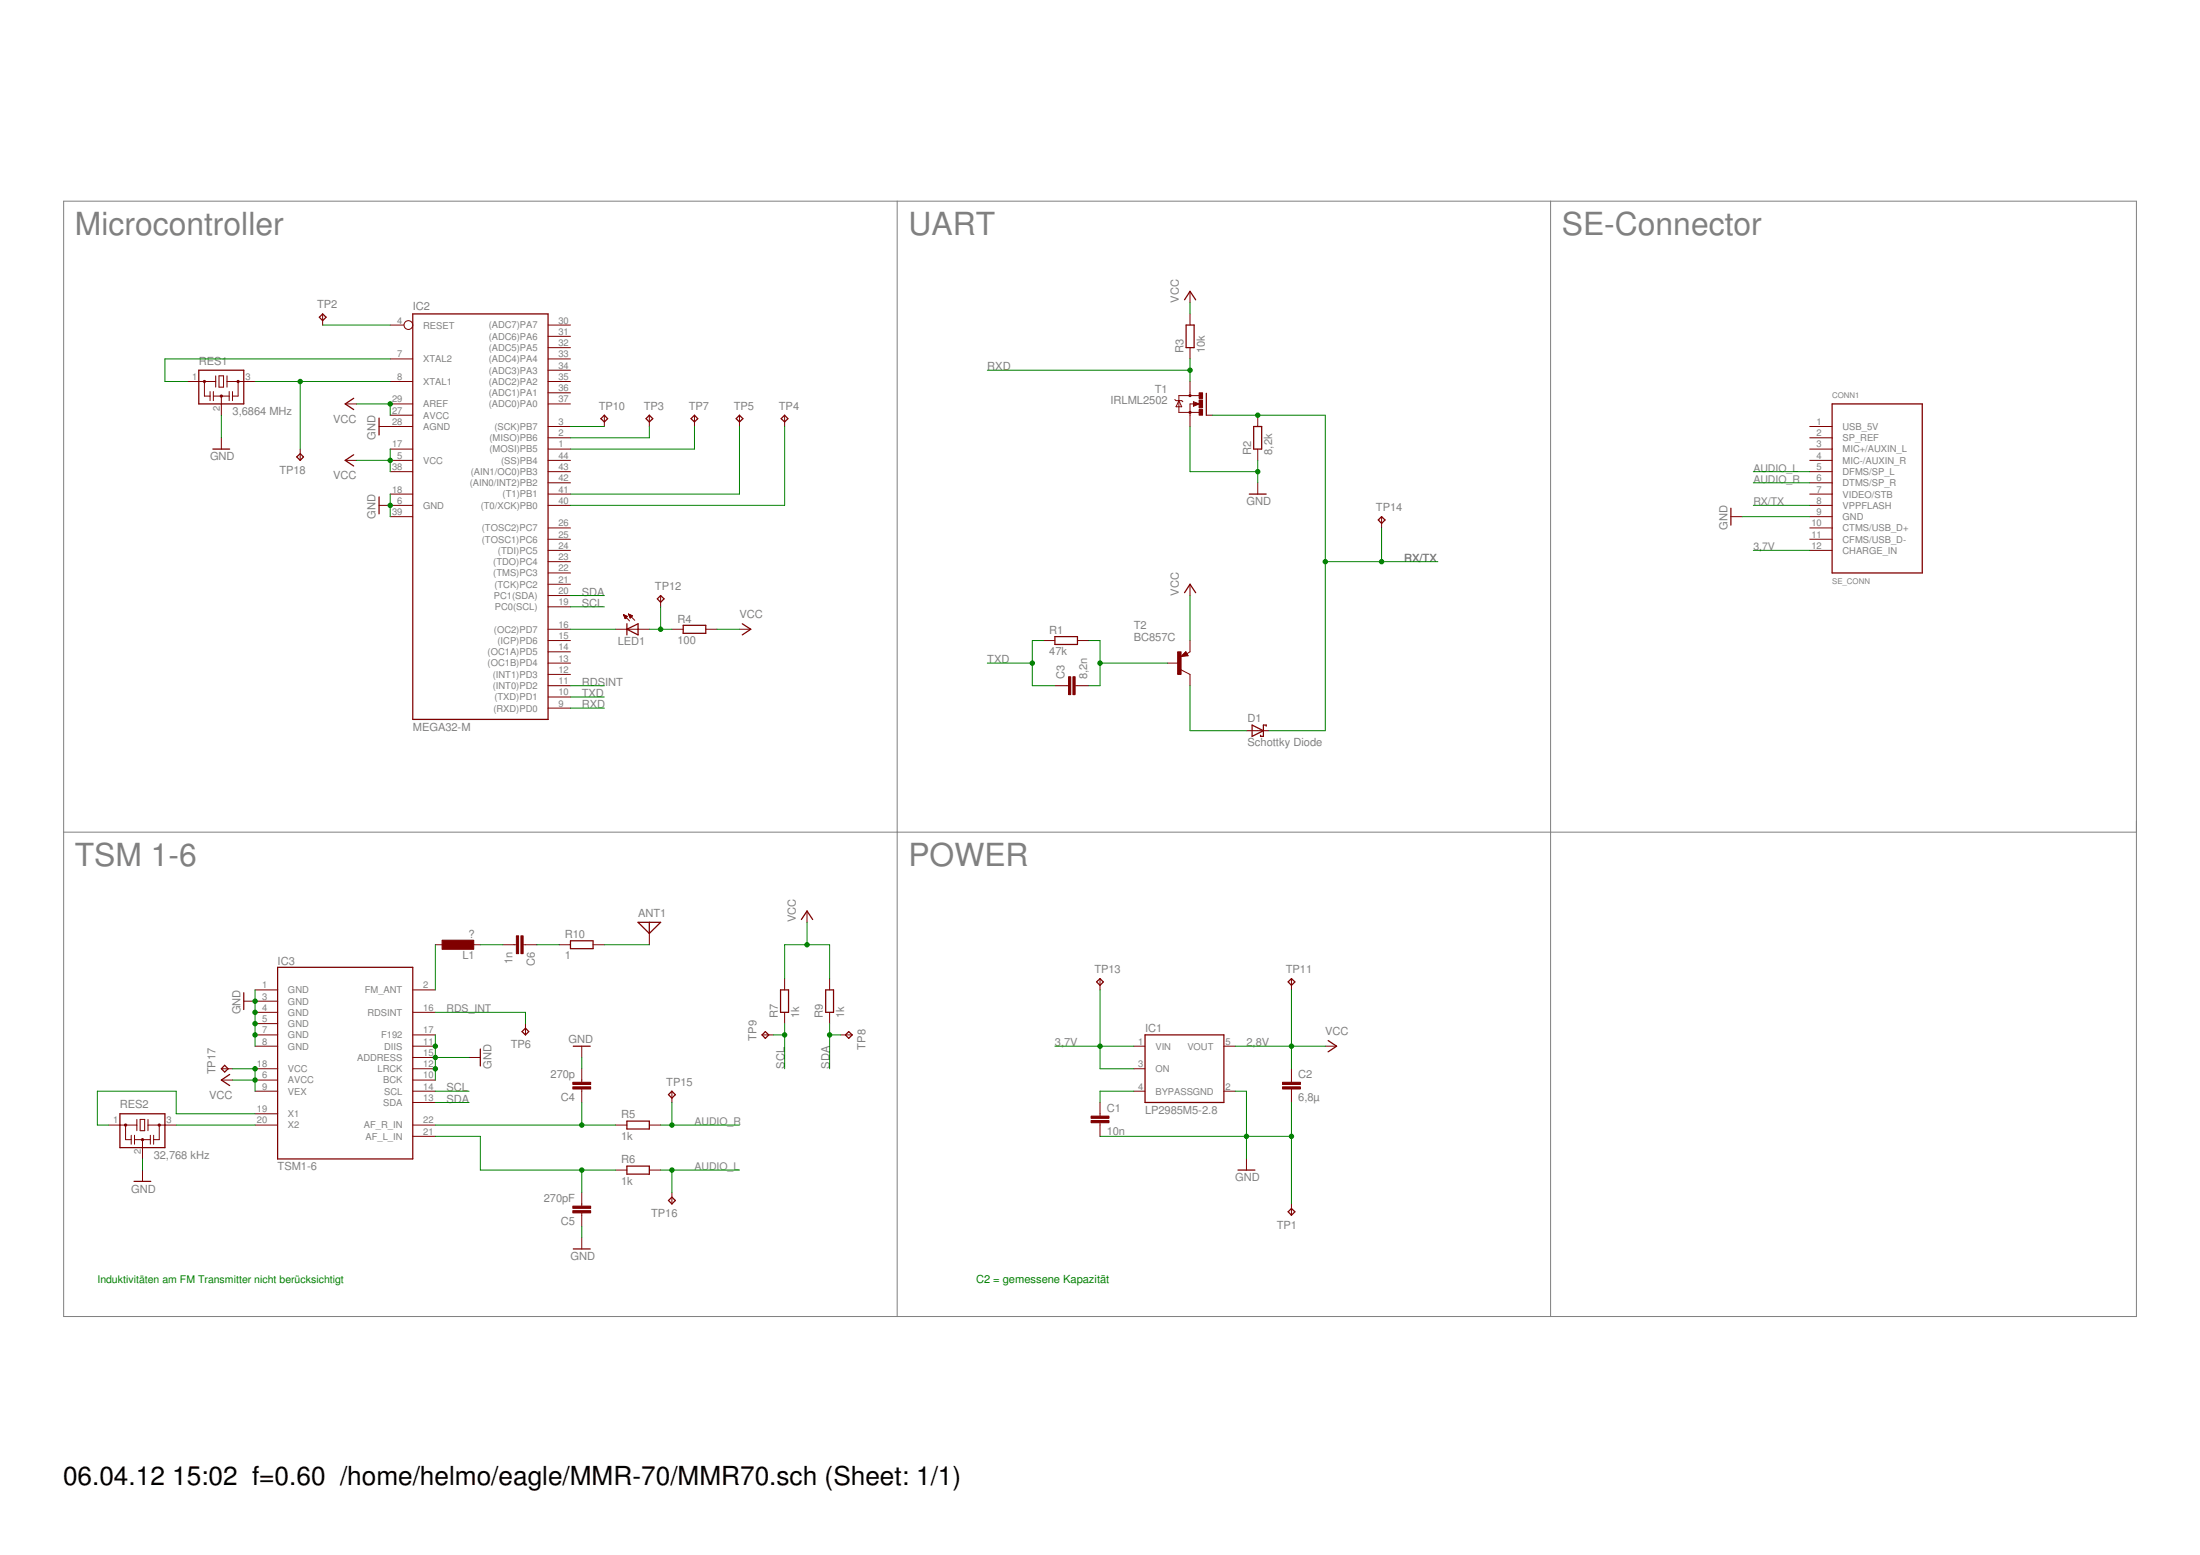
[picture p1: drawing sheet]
<svg xmlns="http://www.w3.org/2000/svg" width="297mm" height="210mm" viewBox="0 0 297 210" stroke-linecap="round" stroke-linejoin="round" font-family="sans-serif">
<g fill="#808080" stroke="#808080" stroke-width=".14">
<path d="M209.4 112.3h79.1z"/>
<path d="M288.5 110.8v1.5z"/>
<path d="M8.6 112.3h112.5z"/>
<path d="M8.6 27.2v85.1z"/>
<path d="M8.6 27.2h112.5z"/>
<path d="M121.1 27.2v85.1z"/>
<path d="M121.1 112.3h88.3z"/>
<path d="M209.4 27.2v85.1z"/>
<path d="M121.1 27.2h88.3z"/>
<path d="M8.6 112.3v65.4z"/>
<path d="M8.6 177.7h112.5z"/>
<path d="M121.1 112.3v65.4z"/>
<path d="M121.1 177.7h88.3z"/>
<path d="M209.4 112.3v65.4z"/>
<path d="M209.4 27.2h79.1z"/>
<path d="M288.5 27.2v150.5z"/>
<path d="M209.4 177.7h79.1z"/>
</g>
<g fill="#800000" stroke="#800000" stroke-width=".14">
<path d="M74 43.9h3z"/>
<path d="M74 45.4h3z"/>
<path d="M74 46.9h3z"/>
<path d="M74 48.4h3z"/>
<path d="M74 50h3z"/>
<path d="M74 51.5h3z"/>
<path d="M74 53h3z"/>
<path d="M74 54.5h3z"/>
<path d="M74 57.6h3z"/>
<path d="M74 59.1h3z"/>
<path d="M74 60.6h3z"/>
<path d="M74 62.1h3z"/>
<path d="M74 63.7h3z"/>
<path d="M74 65.2h3z"/>
<path d="M74 66.7h3z"/>
<path d="M74 68.2h3z"/>
<path d="M74 71.3h3z"/>
<path d="M74 72.8h3z"/>
<path d="M74 74.3h3z"/>
<path d="M74 75.8h3z"/>
<path d="M74 77.3h3z"/>
<path d="M74 78.9h3z"/>
<path d="M74 80.4h3z"/>
<path d="M74 81.9h3z"/>
<path d="M52.7 57.6h3z"/>
<path d="M52.7 56h3z"/>
<path d="M52.7 54.5h3z"/>
<path d="M52.7 51.5h3z"/>
<path d="M52.7 48.4h3z"/>
<path d="M52.7 66.7h3z"/>
<path d="M52.7 69.7h3z"/>
<path d="M52.7 43.9h1.8z"/>
<path d="M74 95.6h3z"/>
<path d="M74 94.1h3z"/>
<path d="M74 92.6h3z"/>
<path d="M74 91h3z"/>
<path d="M74 89.5h3z"/>
<path d="M74 88h3z"/>
<path d="M74 86.5h3z"/>
<path d="M74 84.9h3z"/>
<path d="M52.7 60.6h3z"/>
<path d="M52.7 62.1h3z"/>
<path d="M52.7 63.7h3z"/>
<path d="M52.7 68.2h3z"/>
<path d="M153.1 141.2h1.5z"/>
<path d="M153.1 144.3h1.5z"/>
<path d="M153.1 147.3h1.5z"/>
<path d="M165.2 141.2h1.6z"/>
<path d="M165.2 147.3h1.6z"/>
<path d="M160.7 51.5v1.5z"/>
<path d="M160.7 56v1.6z"/>
<path d="M162.9 56h.8z"/>
<path d="M160.7 53.4h1.2z"/>
<path d="M160.7 54.5v1.2z"/>
<path d="M160.7 55.7h1.2z"/>
<path d="M160.7 53v.4z"/>
<path d="M159.2 53.4h1.5z"/>
<path d="M159.2 53.4v.7z"/>
<path d="M159.2 54.1v1.6z"/>
<path d="M159.2 55.7h1.5z"/>
<path d="M160.7 55.7v.3z"/>
<path d="M159.2 54.1l.4 .8z"/>
<path d="M158.8 54.9h.8z"/>
<path d="M159.2 54.1l-.4 .8z"/>
<path d="M159.2 54.1h.4z"/>
<path d="M158.8 54.1h.4z"/>
<path d="M158.6 53.9l.2 .2z"/>
<path d="M159.6 54.1l.1 .1z"/>
<path d="M161.1 54.8l.8-.3z"/>
<path d="M161.1 54.2v.6z"/>
<path d="M161.1 54.2l.8 .3z"/>
<path d="M160.7 54.5h.5z"/>
<path d="M157.6 89.5h1.6z"/>
<path d="M160.7 86.5v1.5z"/>
<path d="M160.7 91v1.6z"/>
<path d="M160.1 88l.3 .5z"/>
<path d="M160.1 88l-.6 .6z"/>
<path d="M159.5 88.6l.9-.1z"/>
<path d="M160.3 88.2l.4-.2z"/>
<path d="M159.5 90.4l1.2 .6z"/>
<path d="M145.5 86.5h1.5z"/>
<path d="M140.9 86.5h1.5z"/>
<path d="M148.5 148.8v1.5z"/>
<path d="M148.5 151.9v1.5z"/>
<path d="M148.5 150.3v.3z"/>
<path d="M148.5 151.6v.3z"/>
<path d="M174.4 162.5v1.5z"/>
<path d="M43.6 42.4v1.5z"/>
<path d="M87.7 56v1.6z"/>
<path d="M105.9 56v1.6z"/>
<path d="M99.8 56v1.6z"/>
<path d="M70.9 138.2v1.5z"/>
<path d="M93.8 56v1.6z"/>
<path d="M113.5 139.7h1.6z"/>
<path d="M102.9 139.7h1.5z"/>
<path d="M81.6 56v1.6z"/>
<path d="M174.4 132.1v1.5z"/>
<path d="M89.2 80.4v1.5z"/>
<path d="M148.5 132.1v1.5z"/>
<path d="M186.5 69.7v1.6z"/>
<path d="M90.7 147.3v1.5z"/>
<path d="M90.7 161v1.5z"/>
<path d="M29.9 144.3h1.5z"/>
<path d="M40.5 60.6v1.5z"/>
<path d="M168.3 98.6h1.5z"/>
<path d="M169.8 98.6h1.5z"/>
<path d="M178.9 141.2h1.6z"/>
<path d="M160.7 78.9v1.5z"/>
<path d="M174.4 144.3v1.5z"/>
<path d="M174.4 147.3v1.5z"/>
<path d="M174.4 145.8v.3z"/>
<path d="M174.4 147v.3z"/>
<path d="M142.4 92.6h1.6z"/>
<path d="M145.5 92.6h1.5z"/>
<path d="M144 92.6h.2z"/>
<path d="M145.2 92.6h.3z"/>
<path d="M169.8 56v1.6z"/>
<path d="M169.8 60.6v1.5z"/>
<path d="M160.7 42.4v1.5z"/>
<path d="M160.7 46.9v1.5z"/>
<path d="M95.3 84.9h1.5z"/>
<path d="M90.7 84.9h1.5z"/>
<path d="M87.7 151.9h1.5z"/>
<path d="M83.1 151.9h1.5z"/>
<path d="M168.3 156.4v1.5z"/>
<path d="M169.8 65.2v1.5z"/>
<path d="M160.7 39.3v1.6z"/>
<path d="M46.6 62.1h1.5z"/>
<path d="M51.2 68.2h1.5z"/>
<path d="M46.6 54.5h1.5z"/>
<path d="M51.2 57.6h1.5z"/>
<path d="M25.3 51.5h1.5z"/>
<path d="M29.9 54.5v1.5z"/>
<path d="M32.9 51.5h1.5z"/>
<path d="M26.8 51.5h.8z"/>
<path d="M27.6 51.5h1.5z"/>
<path d="M29.1 50.7v.8z"/>
<path d="M29.1 51.5v.8z"/>
<path d="M29.6 50.7v1.6z"/>
<path d="M29.6 52.3h.6z"/>
<path d="M30.2 50.7v1.6z"/>
<path d="M29.6 50.7h.6z"/>
<path d="M30.6 50.7v.8z"/>
<path d="M30.6 51.5v.8z"/>
<path d="M30.6 51.5h1.6z"/>
<path d="M32.2 51.5h.7z"/>
<path d="M29.9 53.5v1z"/>
<path d="M28.8 53.5h1.1z"/>
<path d="M29.9 53.5h1z"/>
<path d="M30.9 52.9v1.2z"/>
<path d="M31.4 52.9v.6z"/>
<path d="M31.4 53.5v.6z"/>
<path d="M31.4 53.5h.8z"/>
<path d="M32.2 51.5v2z"/>
<path d="M28.8 52.9v1.2z"/>
<path d="M28.4 52.9v.6z"/>
<path d="M28.4 53.5v.6z"/>
<path d="M27.6 53.5h.8z"/>
<path d="M27.6 51.5v2z"/>
<path d="M29.9 59.1v1.5z"/>
<path d="M32.9 135.1h1.5z"/>
<path d="M29.9 145.8h1.5z"/>
<path d="M83.1 84.9h1.5z"/>
<path d="M86.1 84.9h1.6z"/>
<path d="M84.6 84.9h1.5z"/>
<path d="M84.9 82.9l.8 .8z"/>
<path d="M84.2 83l.8 .8z"/>
<path d="M84.9 82.9l.5 .2z"/>
<path d="M85.4 83.1l-.3 .3z"/>
<path d="M84.9 82.9l.2 .5z"/>
<path d="M85.1 83.4h.1z"/>
<path d="M85 83.3h.2z"/>
<path d="M85 83.2h.3z"/>
<path d="M85 83.1h.4z"/>
<path d="M84.9 83.1h.4z"/>
<path d="M84.9 83h.3z"/>
<path d="M84.9 83h.1z"/>
<path d="M84.2 83l.5 .2z"/>
<path d="M84.7 83.2l-.3 .3z"/>
<path d="M84.2 83l.2 .5z"/>
<path d="M84.4 83.4h.1z"/>
<path d="M84.3 83.4h.2z"/>
<path d="M84.3 83.3h.3z"/>
<path d="M84.3 83.2h.3z"/>
<path d="M84.3 83.2h.4z"/>
<path d="M84.2 83.1h.4z"/>
<path d="M84.2 83.1h.2z"/>
<path d="M84.2 83h.1z"/>
<path d="M99.8 84.9h1.6z"/>
<path d="M14.7 151.9h1.5z"/>
<path d="M19.2 154.9v1.5z"/>
<path d="M22.3 151.9h1.5z"/>
<path d="M16.2 151.9h.8z"/>
<path d="M17 151.9h1.5z"/>
<path d="M18.5 151.1v.8z"/>
<path d="M18.5 151.9v.7z"/>
<path d="M18.9 151.1v1.5z"/>
<path d="M18.9 152.6h.6z"/>
<path d="M19.5 151.1v1.5z"/>
<path d="M18.9 151.1h.6z"/>
<path d="M20 151.1v.8z"/>
<path d="M20 151.9v.7z"/>
<path d="M20 151.9h1.5z"/>
<path d="M21.5 151.9h.8z"/>
<path d="M19.2 153.8v1.1z"/>
<path d="M18.2 153.8h1z"/>
<path d="M19.2 153.8h1.1z"/>
<path d="M20.3 153.2v1.3z"/>
<path d="M20.7 153.2v.6z"/>
<path d="M20.7 153.8v.7z"/>
<path d="M20.7 153.8h.8z"/>
<path d="M21.5 151.9v1.9z"/>
<path d="M18.2 153.2v1.3z"/>
<path d="M17.7 153.2v.6z"/>
<path d="M17.7 153.8v.7z"/>
<path d="M17 153.8h.7z"/>
<path d="M17 151.9v1.9z"/>
<path d="M19.2 157.9v1.6z"/>
<path d="M87.7 157.9h1.5z"/>
<path d="M83.1 157.9h1.5z"/>
<path d="M105.9 132.1v1.5z"/>
<path d="M105.9 136.6v1.6z"/>
<path d="M78.5 147.3v1.5z"/>
<path d="M78.5 144.3v1.5z"/>
<path d="M78.5 147v.3z"/>
<path d="M78.5 145.8v.3z"/>
<path d="M78.5 164v1.6z"/>
<path d="M78.5 161v1.5z"/>
<path d="M78.5 163.7v.3z"/>
<path d="M78.5 162.5v.3z"/>
<path d="M78.5 141.2v1.5z"/>
<path d="M78.5 167.1v1.5z"/>
<path d="M112 132.1v1.5z"/>
<path d="M112 136.6v1.6z"/>
<path d="M109 123v1.5z"/>
<path d="M63.3 142.7h1.6z"/>
<path d="M34.4 133.6h3.1z"/>
<path d="M34.4 136.6h3.1z"/>
<path d="M34.4 135.1h3.1z"/>
<path d="M34.4 138.2h3.1z"/>
<path d="M34.4 139.7h3.1z"/>
<path d="M34.4 141.2h3.1z"/>
<path d="M34.4 144.3h3.1z"/>
<path d="M34.4 145.8h3.1z"/>
<path d="M55.7 133.6h3.1z"/>
<path d="M34.4 147.3h3.1z"/>
<path d="M55.7 153.4h3.1z"/>
<path d="M55.7 151.9h3.1z"/>
<path d="M34.4 150.3h3.1z"/>
<path d="M34.4 151.9h3.1z"/>
<path d="M55.7 145.8h3.1z"/>
<path d="M55.7 141.2h3.1z"/>
<path d="M55.7 144.3h3.1z"/>
<path d="M55.7 148.8h3.1z"/>
<path d="M55.7 147.3h3.1z"/>
<path d="M55.7 142.7h3.1z"/>
<path d="M55.7 136.6h3.1z"/>
<path d="M55.7 139.7h3.1z"/>
<path d="M87.7 126v1.5z"/>
<path d="M80.1 127.5h1.5z"/>
<path d="M75.5 127.5h1.5z"/>
<path d="M70.9 127.5h1.6z"/>
<path d="M67.9 127.5h1.5z"/>
<path d="M70.6 127.5h.3z"/>
<path d="M69.4 127.5h.3z"/>
<path d="M63.3 127.5h1.6z"/>
<path d="M58.8 127.5h1.5z"/>
<path d="M244.3 57.6h3.1z"/>
<path d="M244.3 59.1h3.1z"/>
<path d="M244.3 60.6h3.1z"/>
<path d="M244.3 62.1h3.1z"/>
<path d="M244.3 63.7h3.1z"/>
<path d="M244.3 65.2h3.1z"/>
<path d="M244.3 66.7h3.1z"/>
<path d="M244.3 68.2h3.1z"/>
<path d="M244.3 69.7h3.1z"/>
<path d="M244.3 71.3h3.1z"/>
<path d="M244.3 72.8h3.1z"/>
<path d="M244.3 74.3h3.1z"/>
<path d="M233.7 69.7h1.5z"/>
<circle cx="27.6" cy="51.5" r=".15"/>
<circle cx="32.2" cy="51.5" r=".15"/>
<circle cx="29.9" cy="53.5" r=".15"/>
<circle cx="17" cy="151.9" r=".15"/>
<circle cx="21.5" cy="151.9" r=".15"/>
<circle cx="19.2" cy="153.8" r=".15"/>
</g>
<circle cx="55.1" cy="43.9" r=".59" fill="none" stroke="#800000" stroke-width=".14"/>
<g fill="#800000" stroke="#800000" stroke-width=".17">
<path d="M55.7 42.4h18.3z"/>
<path d="M74 42.4v54.7z"/>
<path d="M55.7 97.1h18.3z"/>
<path d="M55.7 42.4v54.7z"/>
<path d="M154.6 139.7v9.1z"/>
<path d="M154.6 148.8h10.6z"/>
<path d="M165.2 139.7v9.1z"/>
<path d="M154.6 139.7h10.6z"/>
<path d="M162.9 53.1v2.9z"/>
<path d="M160.1 88.1l.2 .4z"/>
<path d="M159.6 88.5l.5-.4z"/>
<path d="M159.6 88.5h.6z"/>
<path d="M160.1 88.2l.1 .3z"/>
<path d="M159.8 88.4l.3-.2z"/>
<path d="M159.8 88.4h.3z"/>
<path d="M142.4 87h3.1z"/>
<path d="M142.4 85.9h3.1z"/>
<path d="M145.5 85.9v1.1z"/>
<path d="M142.4 85.9v1.1z"/>
<path d="M174.8 163.6l-.4 .4z"/>
<path d="M173.9 163.6l.5 .4z"/>
<path d="M173.9 163.6l.5-.5z"/>
<path d="M174.4 163.1l.4 .5z"/>
<path d="M43.1 42.8l.5-.4z"/>
<path d="M43.6 42.4l.4 .4z"/>
<path d="M43.6 43.3l.4-.5z"/>
<path d="M43.1 42.8l.5 .5z"/>
<path d="M87.7 56l-.5 .5z"/>
<path d="M87.7 56l.4 .5z"/>
<path d="M87.7 57l.4-.5z"/>
<path d="M87.2 56.5l.5 .5z"/>
<path d="M105.5 56.5l.4-.5z"/>
<path d="M105.9 56l.5 .5z"/>
<path d="M106.4 56.5l-.5 .5z"/>
<path d="M105.5 56.5l.4 .5z"/>
<path d="M99.8 56l-.4 .5z"/>
<path d="M99.8 56l.5 .5z"/>
<path d="M99.8 57l.5-.5z"/>
<path d="M99.4 56.5l.4 .5z"/>
<path d="M71.4 139.3l-.5 .4z"/>
<path d="M70.5 139.3l.4 .4z"/>
<path d="M70.5 139.3l.4-.5z"/>
<path d="M70.9 138.8l.5 .5z"/>
<path d="M93.3 56.5l.5-.5z"/>
<path d="M93.8 56l.4 .5z"/>
<path d="M94.2 56.5l-.4 .5z"/>
<path d="M93.3 56.5l.5 .5z"/>
<path d="M114.6 139.3l.5 .4z"/>
<path d="M115.1 139.7l-.5 .5z"/>
<path d="M114.1 139.7l.5 .5z"/>
<path d="M114.1 139.7l.5-.4z"/>
<path d="M102.9 139.7l.4 .5z"/>
<path d="M102.9 139.7l.4-.4z"/>
<path d="M103.3 139.3l.5 .4z"/>
<path d="M103.8 139.7l-.5 .5z"/>
<path d="M81.1 56.5l.5-.5z"/>
<path d="M81.6 56l.4 .5z"/>
<path d="M82 56.5l-.4 .5z"/>
<path d="M81.1 56.5l.5 .5z"/>
<path d="M173.9 132.5l.5-.4z"/>
<path d="M174.4 132.1l.4 .4z"/>
<path d="M174.8 132.5l-.4 .5z"/>
<path d="M173.9 132.5l.5 .5z"/>
<path d="M88.8 80.8l.4-.4z"/>
<path d="M89.2 80.4l.5 .4z"/>
<path d="M89.7 80.8l-.5 .5z"/>
<path d="M88.8 80.8l.4 .5z"/>
<path d="M148.1 132.5l.4-.4z"/>
<path d="M148.5 132.1l.5 .4z"/>
<path d="M149 132.5l-.5 .5z"/>
<path d="M148.1 132.5l.4 .5z"/>
<path d="M186.1 70.2l.4-.5z"/>
<path d="M186.5 69.7l.5 .5z"/>
<path d="M187 70.2l-.5 .5z"/>
<path d="M186.1 70.2l.4 .5z"/>
<path d="M90.3 147.8l.4-.5z"/>
<path d="M90.7 147.3l.5 .5z"/>
<path d="M91.2 147.8l-.5 .4z"/>
<path d="M90.3 147.8l.4 .4z"/>
<path d="M91.2 162l-.5 .5z"/>
<path d="M90.3 162l.4 .5z"/>
<path d="M90.3 162l.4-.4z"/>
<path d="M90.7 161.6l.5 .4z"/>
<path d="M29.9 144.3l.4 .4z"/>
<path d="M30.3 143.8l-.4 .5z"/>
<path d="M30.3 143.8l.5 .5z"/>
<path d="M30.3 144.7l.5-.4z"/>
<path d="M41 61.7l-.5 .4z"/>
<path d="M40.1 61.7l.4 .4z"/>
<path d="M40.1 61.7l.4-.5z"/>
<path d="M40.5 61.2l.5 .5z"/>
<path d="M169.1 99.4l1.5-.8z"/>
<path d="M169.1 97.9l1.5 .7z"/>
<path d="M170.6 97.9h.4z"/>
<path d="M170.6 97.9v.7z"/>
<path d="M169.1 97.9v1.5z"/>
<path d="M170.6 98.6v.8z"/>
<path d="M171 97.9v.1z"/>
<path d="M170.2 99.4h.4z"/>
<path d="M170.2 99.2v.2z"/>
<path d="M179.3 142l1.2-.8z"/>
<path d="M179.3 140.5l1.2 .7z"/>
<path d="M160.7 78.9l.7 1.1z"/>
<path d="M160.7 78.9l-.8 1.1z"/>
<path d="M170.3 57.6v3z"/>
<path d="M169.3 57.6v3z"/>
<path d="M169.3 57.6h1z"/>
<path d="M169.3 60.6h1z"/>
<path d="M161.2 43.9v3z"/>
<path d="M160.1 43.9v3z"/>
<path d="M160.1 43.9h1.1z"/>
<path d="M160.1 46.9h1.1z"/>
<path d="M92.2 85.5h3.1z"/>
<path d="M92.2 84.4h3.1z"/>
<path d="M95.3 84.4v1.1z"/>
<path d="M92.2 84.4v1.1z"/>
<path d="M84.6 152.4h3.1z"/>
<path d="M84.6 151.3h3.1z"/>
<path d="M87.7 151.3v1.1z"/>
<path d="M84.6 151.3v1.1z"/>
<path d="M167.2 157.9h2.2z"/>
<path d="M168.7 66.7h2.3z"/>
<path d="M160.7 39.3l.7 1.2z"/>
<path d="M160.7 39.3l-.8 1.2z"/>
<path d="M46.6 62.1l1.2-.7z"/>
<path d="M46.6 62.1l1.2 .8z"/>
<path d="M51.2 67.1v2.3z"/>
<path d="M46.6 54.5l1.2-.7z"/>
<path d="M46.6 54.5l1.2 .8z"/>
<path d="M51.2 56.4v2.3z"/>
<path d="M26.8 50h6.1z"/>
<path d="M32.9 50v1.5z"/>
<path d="M32.9 51.5v3z"/>
<path d="M29.9 54.5h3z"/>
<path d="M26.8 54.5h3.1z"/>
<path d="M26.8 51.5v3z"/>
<path d="M26.8 50v1.5z"/>
<path d="M28.7 60.6h2.3z"/>
<path d="M32.9 134v2.3z"/>
<path d="M29.9 145.8l1.1-.8z"/>
<path d="M29.9 145.8l1.1 .7z"/>
<path d="M84.6 84.9l1.5 .8z"/>
<path d="M84.6 84.9l1.5-.7z"/>
<path d="M84.6 84.9v.8z"/>
<path d="M84.6 84.2v.7z"/>
<path d="M86.1 84.9v.8z"/>
<path d="M86.1 84.2v.7z"/>
<path d="M100.2 85.7l1.2-.8z"/>
<path d="M100.2 84.2l1.2 .7z"/>
<path d="M16.2 150.3h6.1z"/>
<path d="M22.3 150.3v1.6z"/>
<path d="M22.3 151.9v3z"/>
<path d="M19.2 154.9h3.1z"/>
<path d="M16.2 154.9h3z"/>
<path d="M16.2 151.9v3z"/>
<path d="M16.2 150.3v1.6z"/>
<path d="M18.1 159.5h2.3z"/>
<path d="M84.6 158.5h3.1z"/>
<path d="M84.6 157.4h3.1z"/>
<path d="M87.7 157.4v1.1z"/>
<path d="M84.6 157.4v1.1z"/>
<path d="M106.5 133.6v3z"/>
<path d="M105.4 133.6v3z"/>
<path d="M105.4 133.6h1.1z"/>
<path d="M105.4 136.6h1.1z"/>
<path d="M77.4 141.2h2.3z"/>
<path d="M77.4 168.6h2.3z"/>
<path d="M112.5 133.6v3z"/>
<path d="M111.5 133.6v3z"/>
<path d="M111.5 133.6h1z"/>
<path d="M111.5 136.6h1z"/>
<path d="M109 123l.7 1.1z"/>
<path d="M109 123l-.8 1.1z"/>
<path d="M64.9 141.6v2.3z"/>
<path d="M37.5 130.6v25.8z"/>
<path d="M37.5 156.4h18.2z"/>
<path d="M55.7 130.6v25.8z"/>
<path d="M37.5 130.6h18.2z"/>
<path d="M86.1 124.5h1.6z"/>
<path d="M87.7 126l1.5-1.5z"/>
<path d="M86.1 124.5l1.6 1.5z"/>
<path d="M87.7 124.5v1.5z"/>
<path d="M87.7 124.5h1.5z"/>
<path d="M77 128.1h3.1z"/>
<path d="M77 127h3.1z"/>
<path d="M80.1 127v1.1z"/>
<path d="M77 127v1.1z"/>
<path d="M247.4 54.5v22.8z"/>
<path d="M247.4 77.3h12.1z"/>
<path d="M259.5 54.5v22.8z"/>
<path d="M247.4 54.5h12.1z"/>
<path d="M233.7 68.6v2.3z"/>
</g>
<g fill="#800000" stroke="#800000" stroke-width=".14">
<path d="M161.9 55.3h.5v.7h-.5z"/>
<path d="M161.9 53h.5v.8h-.5z"/>
<path d="M161.9 54h.5v1.1h-.5z"/>
<path d="M159 88h.5v3h-.5z"/>
<path d="M147.3 151.3h2.4v.3h-2.4z"/>
<path d="M147.3 150.7h2.4v.3h-2.4z"/>
<path d="M173.2 146.7h2.4v.3h-2.4z"/>
<path d="M173.2 146.1h2.4v.3h-2.4z"/>
<path d="M144.9 91.4h.3v2.4h-.3z"/>
<path d="M144.3 91.4h.3v2.4h-.3z"/>
<path d="M77.3 146.1h2.5v.3h-2.5z"/>
<path d="M77.3 146.7h2.5v.3h-2.5z"/>
<path d="M77.3 162.8h2.5v.3h-2.5z"/>
<path d="M77.3 163.4h2.5v.3h-2.5z"/>
<path d="M69.7 126.3h.3v2.4h-.3z"/>
<path d="M70.3 126.3h.3v2.4h-.3z"/>
<path d="M59.7 126.9h4.3v1.2h-4.3z"/>
</g>
<g fill="none" stroke="#800000" stroke-width=".25">
<circle cx="160.7" cy="55.7" r=".08"/>
<circle cx="160.7" cy="53.4" r=".08"/>
</g>
<g fill="#800000" stroke="#800000" stroke-width=".19">
<path d="M161.2 54.4l.6 .1z"/>
<path d="M161.2 54.7l.6-.2z"/>
<path d="M161.2 54.5v.2z"/>
<path d="M161.2 54.5h.2z"/>
</g>
<g fill="#008000" stroke="#008000" stroke-width=".14">
<path d="M148.5 141.2h4.6z"/>
<path d="M148.5 141.2v3.1z"/>
<path d="M148.5 144.3h4.6z"/>
<path d="M142.4 141.2h6.1z"/>
<path d="M148.5 133.6v7.6z"/>
<path d="M236.7 74.3h7.6z"/>
<path d="M148.5 147.3h4.6z"/>
<path d="M148.5 147.3v1.5z"/>
<path d="M166.8 141.2h7.6z"/>
<path d="M174.4 141.2v3.1z"/>
<path d="M174.4 141.2h4.5z"/>
<path d="M174.4 133.6v7.6z"/>
<path d="M139.4 92.6h3z"/>
<path d="M139.4 89.5v3.1z"/>
<path d="M139.4 86.5v3z"/>
<path d="M139.4 86.5h1.5z"/>
<path d="M133.3 89.5h6.1z"/>
<path d="M77 94.1h4.6z"/>
<path d="M147 86.5h1.5z"/>
<path d="M148.5 86.5v3z"/>
<path d="M148.5 89.5v3.1z"/>
<path d="M147 92.6h1.5z"/>
<path d="M148.5 89.5h9.1z"/>
<path d="M77 95.6h4.6z"/>
<path d="M160.7 50v1.5z"/>
<path d="M160.7 48.4v1.6z"/>
<path d="M133.3 50h27.4z"/>
<path d="M160.7 80.4v6.1z"/>
<path d="M160.7 40.9v1.5z"/>
<path d="M52.7 62.1v1.6z"/>
<path d="M52.7 60.6v1.5z"/>
<path d="M48.1 62.1h4.6z"/>
<path d="M52.7 54.5v1.5z"/>
<path d="M48.1 54.5h4.6z"/>
<path d="M34.4 144.3v1.5z"/>
<path d="M34.4 145.8v1.5z"/>
<path d="M31.4 145.8h3z"/>
<path d="M31.4 144.3h3z"/>
<path d="M96.8 84.9h3z"/>
<path d="M105.9 127.5v4.6z"/>
<path d="M105.9 127.5h3.1z"/>
<path d="M109 127.5h3z"/>
<path d="M112 127.5v4.6z"/>
<path d="M109 124.5v3z"/>
<path d="M169.8 63.7v1.5z"/>
<path d="M169.8 62.1v1.6z"/>
<path d="M160.7 63.7h9.1z"/>
<path d="M160.7 57.6v6.1z"/>
<path d="M148.5 153.4h19.8z"/>
<path d="M168.3 153.4h6.1z"/>
<path d="M174.4 148.8v4.6z"/>
<path d="M166.8 147.3h1.5z"/>
<path d="M168.3 147.3v6.1z"/>
<path d="M168.3 153.4v3z"/>
<path d="M174.4 153.4v9.1z"/>
<path d="M52.7 68.2v1.5z"/>
<path d="M52.7 66.7v1.5z"/>
<path d="M29.9 56v3.1z"/>
<path d="M34.4 133.6v1.5z"/>
<path d="M34.4 135.1v1.5z"/>
<path d="M34.4 136.6v1.6z"/>
<path d="M34.4 138.2v1.5z"/>
<path d="M34.4 139.7v1.5z"/>
<path d="M19.2 156.4v1.5z"/>
<path d="M78.5 142.7v1.6z"/>
<path d="M78.5 165.6v1.5z"/>
<path d="M58.8 144.3v1.5z"/>
<path d="M58.8 142.7v1.6z"/>
<path d="M58.8 142.7h4.5z"/>
<path d="M58.8 141.2v1.5z"/>
<path d="M58.8 139.7v1.5z"/>
<path d="M235.2 69.7h9.1z"/>
<path d="M160.7 98.6h7.6z"/>
<path d="M160.7 92.6v6z"/>
<path d="M43.6 43.9h9.1z"/>
<path d="M22.3 51.5h3z"/>
<path d="M22.3 48.4v3.1z"/>
<path d="M22.3 48.4h30.4z"/>
<path d="M34.4 51.5h6.1z"/>
<path d="M40.5 51.5h12.2z"/>
<path d="M40.5 51.5v9.1z"/>
<path d="M77 92.6h4.6z"/>
<path d="M58.8 127.5v6.1z"/>
<path d="M77 84.9h6.1z"/>
<path d="M87.7 84.9h1.5z"/>
<path d="M89.2 84.9h1.5z"/>
<path d="M89.2 81.9v3z"/>
<path d="M23.8 151.9h10.6z"/>
<path d="M23.8 150.3h10.6z"/>
<path d="M23.8 147.3v3z"/>
<path d="M13.1 147.3h10.7z"/>
<path d="M13.1 147.3v4.6z"/>
<path d="M13.1 151.9h1.6z"/>
<path d="M58.8 151.9h19.7z"/>
<path d="M78.5 151.9h4.6z"/>
<path d="M78.5 148.8v3.1z"/>
<path d="M58.8 153.4h6.1z"/>
<path d="M64.9 153.4v4.5z"/>
<path d="M64.9 157.9h13.6z"/>
<path d="M78.5 157.9h4.6z"/>
<path d="M78.5 157.9v3.1z"/>
<path d="M105.9 138.2v1.5z"/>
<path d="M105.9 139.7v4.6z"/>
<path d="M104.4 139.7h1.5z"/>
<path d="M58.8 147.3h4.5z"/>
<path d="M77 81.9h4.6z"/>
<path d="M112 138.2v1.5z"/>
<path d="M112 139.7v4.6z"/>
<path d="M112 139.7h1.5z"/>
<path d="M58.8 148.8h4.5z"/>
<path d="M77 80.4h4.6z"/>
<path d="M58.8 136.6h12.1z"/>
<path d="M70.9 136.6v1.6z"/>
<path d="M81.6 127.5h6.1z"/>
<path d="M72.5 127.5h3z"/>
<path d="M64.9 127.5h3z"/>
<path d="M77 59.1h10.7z"/>
<path d="M87.7 57.6v1.5z"/>
<path d="M77 60.6h16.8z"/>
<path d="M93.8 57.6v3z"/>
<path d="M77 57.6h4.6z"/>
<path d="M77 66.7h22.8z"/>
<path d="M99.8 57.6v9.1z"/>
<path d="M77 68.2h28.9z"/>
<path d="M105.9 57.6v10.6z"/>
<path d="M236.7 68.2h7.6z"/>
<path d="M163.7 56h6.1z"/>
<path d="M169.8 56h9.1z"/>
<path d="M178.9 56v19.8z"/>
<path d="M178.9 75.8v22.8z"/>
<path d="M171.3 98.6h7.6z"/>
<path d="M178.9 75.8h7.6z"/>
<path d="M186.5 75.8h7.6z"/>
<path d="M186.5 71.3v4.5z"/>
<path d="M89.2 151.9h1.5z"/>
<path d="M90.7 151.9h9.1z"/>
<path d="M90.7 148.8v3.1z"/>
<path d="M236.7 65.2h7.6z"/>
<path d="M89.2 157.9h1.5z"/>
<path d="M90.7 157.9h9.1z"/>
<path d="M90.7 157.9v3.1z"/>
<path d="M236.7 63.7h7.6z"/>
<circle cx="148.5" cy="141.2" r=".3"/>
<circle cx="174.4" cy="141.2" r=".3"/>
<circle cx="139.4" cy="89.5" r=".3"/>
<circle cx="148.5" cy="89.5" r=".3"/>
<circle cx="160.7" cy="50" r=".3"/>
<circle cx="52.7" cy="62.1" r=".3"/>
<circle cx="52.7" cy="54.5" r=".3"/>
<circle cx="34.4" cy="145.8" r=".3"/>
<circle cx="34.4" cy="144.3" r=".3"/>
<circle cx="109" cy="127.5" r=".3"/>
<circle cx="169.8" cy="63.7" r=".3"/>
<circle cx="168.3" cy="153.4" r=".3"/>
<circle cx="174.4" cy="153.4" r=".3"/>
<circle cx="52.7" cy="68.2" r=".3"/>
<circle cx="34.4" cy="135.1" r=".3"/>
<circle cx="34.4" cy="136.6" r=".3"/>
<circle cx="34.4" cy="138.2" r=".3"/>
<circle cx="34.4" cy="139.7" r=".3"/>
<circle cx="58.8" cy="142.7" r=".3"/>
<circle cx="58.8" cy="144.3" r=".3"/>
<circle cx="58.8" cy="141.2" r=".3"/>
<circle cx="40.5" cy="51.5" r=".3"/>
<circle cx="89.2" cy="84.9" r=".3"/>
<circle cx="78.5" cy="151.9" r=".3"/>
<circle cx="78.5" cy="157.9" r=".3"/>
<circle cx="105.9" cy="139.7" r=".3"/>
<circle cx="112" cy="139.7" r=".3"/>
<circle cx="169.8" cy="56" r=".3"/>
<circle cx="178.9" cy="75.8" r=".3"/>
<circle cx="186.5" cy="75.8" r=".3"/>
<circle cx="90.7" cy="151.9" r=".3"/>
<circle cx="90.7" cy="157.9" r=".3"/>
</g>
<g font-size="4.3" fill="#808080">
<text x="10.1" y="31.7">Microcontroller</text>
<text x="122.7" y="31.7">UART</text>
<text x="210.9" y="31.7">SE-Connector</text>
<text x="10.1" y="116.9">TSM 1-6</text>
<text x="122.7" y="116.9">POWER</text>
</g>
<g font-size="3.5">
<text x="8.5" y="200.4">06.04.12</text>
<text x="23.2" y="200.4">15:02 f=0.60 /home/helmo/eagle/MMR-70/MMR70.sch (Sheet: 1/1)</text>
</g>
<g font-size="1.5" fill="#808080">
<text x="42.8" y="41.6">TP2</text>
<text x="55.7" y="41.9">IC2</text>
<text x="159.2" y="40.8" transform="rotate(-90 159.2 40.8)">VCC</text>
<text x="159.8" y="47.7" transform="rotate(-90 159.8 47.7)">R3</text>
<text x="162.7" y="47.7" transform="rotate(-90 162.7 47.7)">10k</text>
<text x="26.8" y="49.2">RES1</text>
<text x="133.3" y="50">RXD</text>
<text x="155.9" y="53">T1</text>
<text x="31.4" y="56.1">3,6864 MHz</text>
<text x="45" y="57.1">VCC</text>
<text x="50.7" y="59.4" transform="rotate(-90 50.7 59.4)">GND</text>
<text x="80.8" y="55.3">TP10</text>
<text x="86.9" y="55.3">TP3</text>
<text x="93" y="55.3">TP7</text>
<text x="99.1" y="55.3">TP5</text>
<text x="105.2" y="55.3">TP4</text>
<text x="149.9" y="54.5">IRLML2502</text>
<text x="28.4" y="62.1">GND</text>
<text x="37.7" y="64">TP18</text>
<text x="45" y="64.7">VCC</text>
<text x="168.9" y="61.4" transform="rotate(-90 168.9 61.4)">R2</text>
<text x="171.8" y="61.4" transform="rotate(-90 171.8 61.4)">8,2k</text>
<text x="50.7" y="70" transform="rotate(-90 50.7 70)">GND</text>
<text x="168.3" y="68.2">GND</text>
<text x="185.8" y="69">TP14</text>
<text x="233.2" y="71.5" transform="rotate(-90 233.2 71.5)">GND</text>
<text x="189.6" y="75.8">RX/TX</text>
<text x="78.5" y="81.9">SCL</text>
<text x="78.5" y="80.4">SDA</text>
<text x="88.4" y="79.6">TP12</text>
<text x="99.8" y="83.4">VCC</text>
<text x="159.2" y="80.4" transform="rotate(-90 159.2 80.4)">VCC</text>
<text x="83.4" y="87.1">LED1</text>
<text x="91.5" y="86.9">100</text>
<text x="91.5" y="84.1">R4</text>
<text x="133.3" y="89.5">TXD</text>
<text x="141.7" y="88.4">47k</text>
<text x="141.7" y="85.6">R1</text>
<text x="153.1" y="86.5">BC857C</text>
<text x="153.1" y="84.9">T2</text>
<text x="78.5" y="94.1">TXD</text>
<text x="78.5" y="95.6">RXD</text>
<text x="78.5" y="92.6">RDSINT</text>
<text x="143.7" y="91.6" transform="rotate(-90 143.7 91.6)">C3</text>
<text x="146.8" y="91.6" transform="rotate(-90 146.8 91.6)">8,2n</text>
<text x="55.7" y="98.6">MEGA32-M</text>
<text x="168.4" y="100.7">Schottky Diode</text>
<text x="168.4" y="97.5">D1</text>
<text x="86.2" y="123.7">ANT1</text>
<text x="107.4" y="124.5" transform="rotate(-90 107.4 124.5)">VCC</text>
<text x="37.5" y="130.3">IC3</text>
<text x="62.4" y="129.5">L1</text>
<text x="63.3" y="126.6">?</text>
<text x="69.2" y="130.1" transform="rotate(-90 69.2 130.1)">1n</text>
<text x="72.2" y="130.4" transform="rotate(-90 72.2 130.4)">C6</text>
<text x="76.3" y="129.5">1</text>
<text x="76.3" y="126.6">R10</text>
<text x="147.8" y="131.3">TP13</text>
<text x="173.6" y="131.3">TP11</text>
<text x="32.5" y="136.9" transform="rotate(-90 32.5 136.9)">GND</text>
<text x="105" y="137.4" transform="rotate(-90 105 137.4)">R7</text>
<text x="107.9" y="137.4" transform="rotate(-90 107.9 137.4)">1k</text>
<text x="111.1" y="137.4" transform="rotate(-90 111.1 137.4)">R9</text>
<text x="114" y="137.4" transform="rotate(-90 114 137.4)">1k</text>
<text x="69" y="141.5">TP6</text>
<text x="76.7" y="140.8">GND</text>
<text x="102.1" y="140.5" transform="rotate(-90 102.1 140.5)">TP9</text>
<text x="116.9" y="141.7" transform="rotate(-90 116.9 141.7)">TP8</text>
<text x="142.4" y="141.2">3,7V</text>
<text x="154.6" y="139.3">IC1</text>
<text x="168.3" y="141.2">2,8V</text>
<text x="178.9" y="139.7">VCC</text>
<text x="16.2" y="149.6">RES2</text>
<text x="28.2" y="148.4">VCC</text>
<text x="29.1" y="145" transform="rotate(-90 29.1 145)">TP17</text>
<text x="60.3" y="147.3">SCL</text>
<text x="60.3" y="148.8">SDA</text>
<text x="66.4" y="144.3" transform="rotate(-90 66.4 144.3)">GND</text>
<text x="74.3" y="145.5">270p</text>
<text x="75.7" y="148.6">C4</text>
<text x="90" y="146.5">TP15</text>
<text x="105.9" y="144.3" transform="rotate(-90 105.9 144.3)">SCL</text>
<text x="112" y="144.3" transform="rotate(-90 112 144.3)">SDA</text>
<text x="175.3" y="148.6">6,8µ</text>
<text x="175.3" y="145.6">C2</text>
<text x="83.9" y="153.8">1k</text>
<text x="83.9" y="151">R5</text>
<text x="149.4" y="153.2">10n</text>
<text x="149.4" y="150.1">C1</text>
<text x="154.6" y="150.3">LP2985M5-2.8</text>
<text x="17.7" y="161">GND</text>
<text x="20.8" y="156.4">32,768 kHz</text>
<text x="37.5" y="158">TSM1-6</text>
<text x="83.9" y="159.9">1k</text>
<text x="83.9" y="157.1">R6</text>
<text x="166.8" y="159.5">GND</text>
<text x="73.4" y="162.3">270pF</text>
<text x="75.7" y="165.3">C5</text>
<text x="87.9" y="164.3">TP16</text>
<text x="172.4" y="165.9">TP1</text>
<text x="77" y="170.1">GND</text>
</g>
<text font-size="1.5" fill="#008000" x="131.8" y="173.2">C2 = gemessene Kapazität</text>
<g font-size="1.4" fill="#808080">
<text x="236.7" y="65.2">AUDIO_R</text>
<text x="236.7" y="63.7">AUDIO_L</text>
<text x="236.7" y="68.2">RX/TX</text>
<text x="236.7" y="74.3">3,7V</text>
<text x="60.3" y="136.7">RDS_INT</text>
<text x="93.8" y="151.9">AUDIO_R</text>
<text x="93.8" y="158">AUDIO_L</text>
</g>
<text font-size="1.4" fill="#008000" x="13.1" y="173.2">Induktivitäten am FM Transmitter nicht berücksichtigt</text>
<g font-size="1.3" fill="#808080">
<text x="53.6" y="43.7">4</text>
<text x="57.1" y="44.3">RESET</text>
<text x="66" y="44.3">(ADC7)PA7</text>
<text x="66" y="45.9">(ADC6)PA6</text>
<text x="66" y="47.4">(ADC5)PA5</text>
<text x="75.4" y="43.7">30</text>
<text x="75.4" y="45.2">31</text>
<text x="75.4" y="46.7">32</text>
<text x="25.9" y="51.3">1</text>
<text x="33.1" y="51.3">3</text>
<text x="53.6" y="51.3">8</text>
<text x="53.6" y="48.2">7</text>
<text x="57.1" y="51.9">XTAL1</text>
<text x="57.1" y="48.9">XTAL2</text>
<text x="66" y="48.9">(ADC4)PA4</text>
<text x="66" y="50.4">(ADC3)PA3</text>
<text x="66" y="51.9">(ADC2)PA2</text>
<text x="66" y="53.5">(ADC1)PA1</text>
<text x="75.4" y="48.2">33</text>
<text x="75.4" y="49.8">34</text>
<text x="75.4" y="51.3">35</text>
<text x="75.4" y="52.8">36</text>
<text x="29.7" y="55.4" transform="rotate(-90 29.7 55.4)">2</text>
<text x="52.9" y="57.4">28</text>
<text x="52.9" y="55.8">27</text>
<text x="52.9" y="54.3">29</text>
<text x="57.1" y="58">AGND</text>
<text x="57.1" y="56.5">AVCC</text>
<text x="57.1" y="55">AREF</text>
<text x="66" y="55">(ADC0)PA0</text>
<text x="66.1" y="59.5">(MISO)PB6</text>
<text x="66.7" y="58">(SCK)PB7</text>
<text x="75.4" y="54.3">37</text>
<text x="75.4" y="57.4">3</text>
<text x="75.4" y="58.9">2</text>
<text x="245.3" y="57.4">1</text>
<text x="245.3" y="58.9">2</text>
<text x="248.8" y="58">USB_5V</text>
<text x="248.8" y="59.6">SP_REF</text>
<text x="52.9" y="60.4">17</text>
<text x="52.9" y="63.4">38</text>
<text x="53.6" y="61.9">5</text>
<text x="57.1" y="62.6">VCC</text>
<text x="63.4" y="65.6">(AIN0/INT2)PB2</text>
<text x="63.6" y="64.1">(AIN1/OC0)PB3</text>
<text x="66.1" y="61.1">(MOSI)PB5</text>
<text x="67.7" y="62.6">(SS)PB4</text>
<text x="75.4" y="60.4">1</text>
<text x="75.4" y="61.9">44</text>
<text x="75.4" y="63.4">43</text>
<text x="75.4" y="65">42</text>
<text x="245.3" y="60.4">3</text>
<text x="245.3" y="61.9">4</text>
<text x="245.3" y="63.4">5</text>
<text x="245.3" y="65">6</text>
<text x="248.8" y="61.1">MIC+/AUXIN_L</text>
<text x="248.8" y="62.6">MIC-/AUXIN_R</text>
<text x="248.8" y="64.1">DFMS/SP_L</text>
<text x="248.8" y="65.6">DTMS/SP_R</text>
<text x="52.9" y="66.5">18</text>
<text x="52.9" y="69.5">39</text>
<text x="53.6" y="68">6</text>
<text x="57.1" y="68.7">GND</text>
<text x="64.9" y="68.7">(T0/XCK)PB0</text>
<text x="65.1" y="71.7">(TOSC2)PC7</text>
<text x="67.9" y="67.2">(T1)PB1</text>
<text x="75.4" y="66.5">41</text>
<text x="75.4" y="68">40</text>
<text x="75.4" y="71">26</text>
<text x="244.6" y="71">10</text>
<text x="245.3" y="66.5">7</text>
<text x="245.3" y="68">8</text>
<text x="245.3" y="69.5">9</text>
<text x="248.8" y="67.2">VIDEO/STB</text>
<text x="248.8" y="68.7">VPPFLASH</text>
<text x="248.8" y="70.2">GND</text>
<text x="248.8" y="71.7">CTMS/USB_D+</text>
<text x="65.1" y="73.2">(TOSC1)PC6</text>
<text x="66.6" y="76.3">(TDO)PC4</text>
<text x="66.6" y="77.8">(TMS)PC3</text>
<text x="67.2" y="74.8">(TDI)PC5</text>
<text x="75.4" y="72.6">25</text>
<text x="75.4" y="74.1">24</text>
<text x="75.4" y="75.6">23</text>
<text x="75.4" y="77.1">22</text>
<text x="244.6" y="72.6">11</text>
<text x="244.6" y="74.1">12</text>
<text x="248.8" y="73.2">CFMS/USB_D-</text>
<text x="248.8" y="74.8">CHARGE_IN</text>
<text x="66.7" y="80.8">PC1(SDA)</text>
<text x="66.7" y="79.3">(TCK)PC2</text>
<text x="66.8" y="82.4">PC0(SCL)</text>
<text x="75.4" y="78.7">21</text>
<text x="75.4" y="80.2">20</text>
<text x="75.4" y="81.7">19</text>
<text x="65.8" y="90">(OC1B)PD4</text>
<text x="65.8" y="88.4">(OC1A)PD5</text>
<text x="66.7" y="85.4">(OC2)PD7</text>
<text x="67.2" y="86.9">(ICP)PD6</text>
<text x="75.4" y="89.3">13</text>
<text x="75.4" y="87.8">14</text>
<text x="75.4" y="86.3">15</text>
<text x="75.4" y="84.7">16</text>
<text x="66.5" y="93">(INT0)PD2</text>
<text x="66.5" y="91.5">(INT1)PD3</text>
<text x="66.7" y="94.5">(TXD)PD1</text>
<text x="75.4" y="95.4">9</text>
<text x="75.4" y="93.9">10</text>
<text x="75.4" y="92.3">11</text>
<text x="75.4" y="90.8">12</text>
<text x="66.6" y="96">(RXD)PD0</text>
<text x="35.4" y="133.4">1</text>
<text x="35.4" y="136.4">4</text>
<text x="35.4" y="134.9">3</text>
<text x="35.4" y="138">5</text>
<text x="38.9" y="134.1">GND</text>
<text x="38.9" y="137.1">GND</text>
<text x="38.9" y="135.6">GND</text>
<text x="49.3" y="134.1">FM_ANT</text>
<text x="49.6" y="137.1">RDSINT</text>
<text x="57.1" y="133.4">2</text>
<text x="57.1" y="136.4">16</text>
<text x="35.4" y="139.5">7</text>
<text x="35.4" y="141">8</text>
<text x="38.9" y="138.6">GND</text>
<text x="38.9" y="140.2">GND</text>
<text x="38.9" y="141.7">GND</text>
<text x="48.2" y="143.2">ADDRESS</text>
<text x="51.5" y="140.2">F192</text>
<text x="51.9" y="141.7">DIIS</text>
<text x="57.1" y="141">11</text>
<text x="57.1" y="142.5">15</text>
<text x="57.1" y="139.5">17</text>
<text x="153.7" y="141">1</text>
<text x="156" y="141.7">VIN</text>
<text x="160.3" y="141.7">VOUT</text>
<text x="165.5" y="141">5</text>
<text x="34.7" y="144.1">18</text>
<text x="35.4" y="145.6">6</text>
<text x="35.4" y="147.1">9</text>
<text x="38.9" y="144.7">VCC</text>
<text x="38.9" y="146.2">AVCC</text>
<text x="38.9" y="147.8">VEX</text>
<text x="51" y="144.7">LRCK</text>
<text x="51.7" y="146.2">BCK</text>
<text x="51.7" y="149.3">SDA</text>
<text x="51.9" y="147.8">SCL</text>
<text x="57.1" y="145.6">10</text>
<text x="57.1" y="144.1">12</text>
<text x="57.1" y="148.6">13</text>
<text x="57.1" y="147.1">14</text>
<text x="153.7" y="144.1">3</text>
<text x="153.7" y="147.1">4</text>
<text x="156" y="144.7">ON</text>
<text x="156" y="147.8">BYPASSGND</text>
<text x="165.5" y="147.1">2</text>
<text x="15.3" y="151.7">1</text>
<text x="19" y="155.8" transform="rotate(-90 19 155.8)">2</text>
<text x="22.5" y="151.7">3</text>
<text x="34.7" y="150.1">19</text>
<text x="34.7" y="151.7">20</text>
<text x="38.9" y="150.8">X1</text>
<text x="38.9" y="152.3">X2</text>
<text x="49.1" y="152.3">AF_R_IN</text>
<text x="49.3" y="153.8">AF_L_IN</text>
<text x="57.1" y="153.2">21</text>
<text x="57.1" y="151.7">22</text>
</g>
<g font-size="1.1" fill="#808080">
<text x="247.4" y="53.8">CONN1</text>
<text x="247.4" y="78.9">SE_CONN</text>
</g>
</svg>
